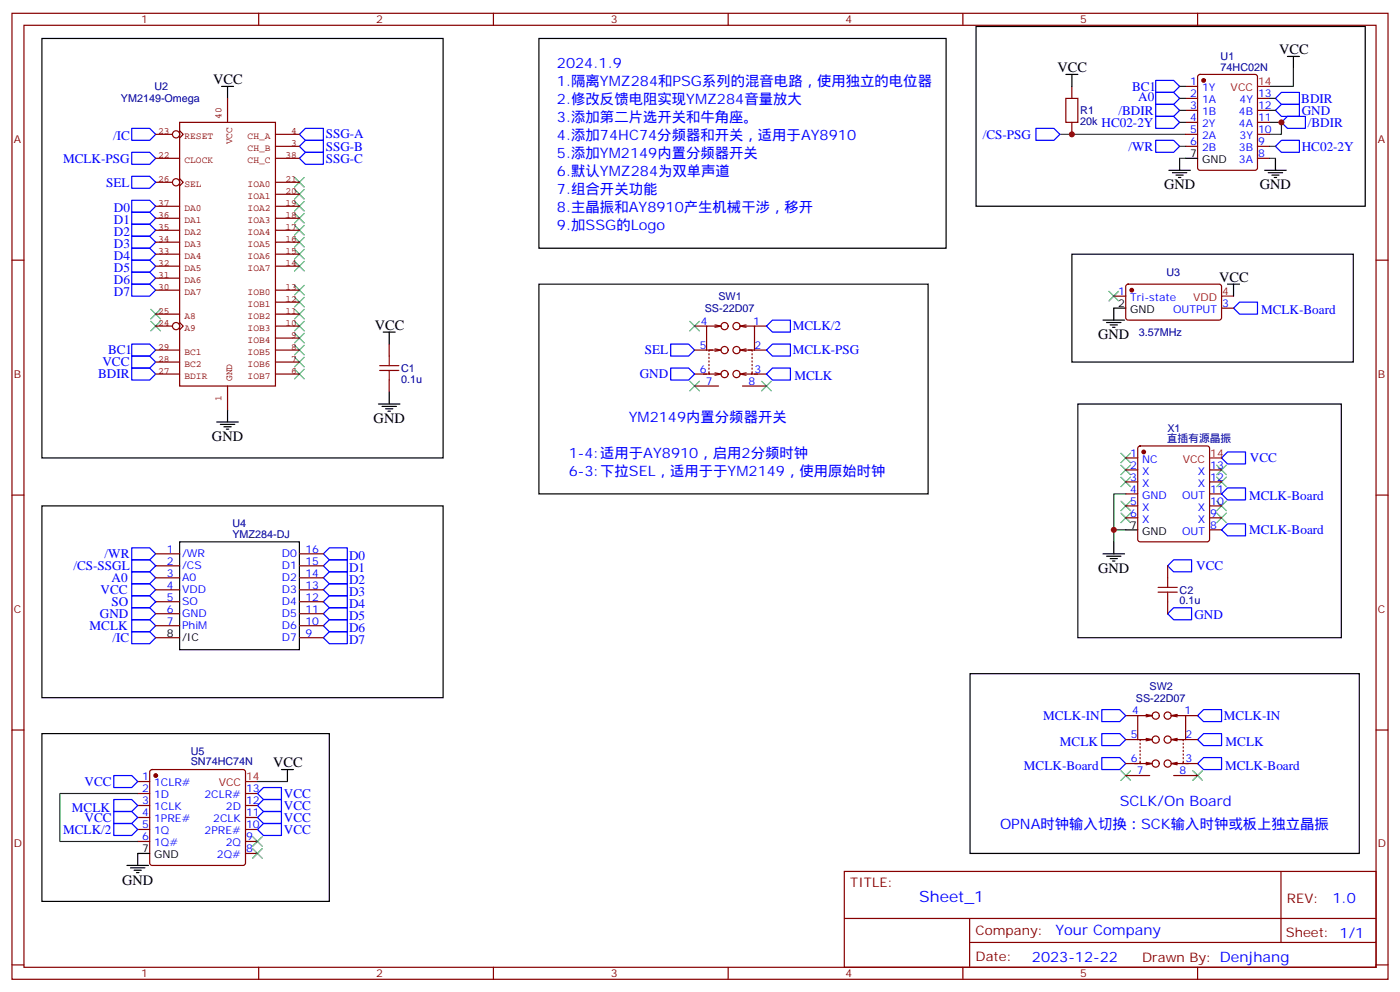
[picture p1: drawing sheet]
<svg xmlns="http://www.w3.org/2000/svg" width="412mm" height="292mm" viewBox="0 0 412 292" stroke-linecap="round" stroke-linejoin="round" font-family="sans-serif">
<g fill="none" stroke="#870000" stroke-width=".35">
<path d="M3.5 3.9h405.4v284.4h-405.4zM7.1 7.4h398.2v277.3h-398.2zM76.2 3.9v3.5M145.3 3.9v3.5M214.5 3.9v3.5M283.6 3.9v3.5M352.8 3.9v3.5M315.7 25.4v3.6M315.7 36v3.5M349.2 25.4h3.6M349.2 29h3.6M349.2 32.5h3.6"/>
<path d="M349.2 36h3.6M349.2 39.5h3.6M353 22.1l.5-.2h16.2l.7 .4v27.1l-.4 .7h-16.5l-.7-.4v-27.1zM370.4 29h3.5M370.4 32.5h3.5M370.4 36h3.5M370.4 39.5h3.5M349.2 43.1h3.6M370.4 43.1h3.5M370.4 46.6h3.5M3.5 76.6h3.6M405.3 76.6h3.6"/>
<path d="M204.6 96h3.5M210.6 95.6l1.8 .4M212.4 96h-4.3v7M212.4 96l-1.8 .3M218 96h4.2v7M218 96l1.8 .3M219.8 95.6l-1.8 .4M222.2 96h3.6M328.1 87.2h3.5M331.8 83.9l.5-.3 27.1 .1 .4 .6v9.5l-.7 .4h-27.1l-.4-.7v-9.2zM359.8 90.7h3.6M114.7 101.3v3.5"/>
<path d="M114.7 111.9v3.5M204.6 103h5.3M204.6 110.1h4.4M204.6 113.6h7.1M208.8 109.4v.7h2.9M208.8 104.1v.4M208.8 105.2v.3M208.8 106.2v.4M208.8 107.3v.3M208.8 108.3v.4M210.6 109.7l1.8 .4-1.8 .4M210.6 102.7l1.8 .3-1.8 .4"/>
<path d="M211.7 103h-2.9v.4M218 103l1.8 .4M218 110.1l1.8 .4M218.7 103h2.8v.4M218.7 113.6h7.1M219.8 102.7l-1.8 .3M219.8 109.7l-1.8 .4M220.5 103h5.3M221.4 110.1h4.4M221.5 109.4v.7h-2.8M221.5 104.1v.4M221.5 105.2v.3"/>
<path d="M221.5 106.2v.4M221.5 107.3v.3M221.5 108.3v.4M331.6 138.3h3.5M331.6 134.8h3.5M335.4 131.5l.4-.2h19.8l.5 .2 .2 .5v26.8l-.2 .5-.5 .2h-19.8l-.5-.2-.2-.5v-26.8zM356.3 138.3h3.5M3.5 145.7h3.6M331.6 141.9h3.5M331.6 145.4h3.5M331.6 148.9h3.5M331.6 152.4h3.5"/>
<path d="M356.3 141.9h3.5M356.3 145.4h3.5M356.3 148.9h3.5M356.3 152.4h3.5M356.3 156h3.5M405.3 145.7h3.6M45.9 163h7M45.9 166.5h7M45.9 170.1h7M45.9 173.6h7M45.9 177.1h7M88.2 163h7"/>
<path d="M88.2 166.5h7M88.2 170.1h7M88.2 173.6h7M88.2 177.1h7M344 166.5v3.6M344 177.1v3.6M45.9 180.7h7M45.9 184.2h7M45.9 187.7h7M88.2 180.7h7M88.2 184.2h7M88.2 187.7h7"/>
<path d="M3.5 214.9h3.6M331.6 210.6h3.5M331.6 217.7h5.3M335.8 218.8v.3M335.8 219.8v.4M337.6 217.3l1.8 .4-1.8 .4M337.6 210.3l1.8 .3M338.7 217.7h-2.9v.4M339.4 210.6h-4.3v7.1M339.4 210.6l-1.8 .4M345 210.6h4.2v7.1M345 210.6l1.8 .4"/>
<path d="M345 217.7l1.8 .4M345.7 217.7h2.8v.4M346.8 210.3l-1.8 .3M346.8 217.3l-1.8 .4M347.5 217.7h5.3M348.5 218.8v.3M348.5 219.8v.4M349.2 210.6h3.6M405.3 214.9h3.6M40.6 230h3.5M40.6 233.6h3.5M40.6 237.1h3.5"/>
<path d="M44.3 226.7l.5-.2h26.8l.5 .2 .2 .5v26.8l-.2 .5-.5 .2h-26.8l-.5-.2-.2-.5v-26.8zM72.3 233.6h3.5M72.3 237.1h3.5M331.6 224.8h4.4M331.6 228.3h7.1M335.8 224v.8h2.9M335.8 220.9v.3M335.8 221.9v.4M335.8 223v.3M337.6 224.4l1.8 .4-1.8 .3M345 224.8l1.8 .3M345.7 228.3h7.1"/>
<path d="M346.8 224.4l-1.8 .4M348.4 224.8h4.4M348.5 224v.8h-2.8M348.5 220.9v.3M348.5 221.9v.4M348.5 223v.3M40.6 240.6h3.5M40.6 244.2h3.5M40.6 247.7h3.5M72.3 240.6h3.5M72.3 244.2h3.5M72.3 247.7h3.5"/>
<path d="M72.3 251.2h3.5M248.7 256.5h156.6v28.2h-156.6zM377.3 256.5v20.9M248.7 270.4h156.5M285.6 277.4h119.6M285.6 270.4v14.1M3.5 284h3.6M76.2 284.7v3.6M145.3 284.7v3.6M214.5 284.7v3.6M283.6 284.7v3.6M352.8 284.7v3.6"/>
<path d="M405.3 284h3.6"/>
<circle cx="213.4" cy="96" r="1.06"/>
<circle cx="217" cy="96" r="1.06"/>
<circle cx="213.4" cy="110.1" r="1.06"/>
<circle cx="213.4" cy="103" r="1.06"/>
<circle cx="217" cy="110.1" r="1.06"/>
<circle cx="217" cy="103" r="1.06"/>
<circle cx="340.4" cy="210.6" r="1.06"/>
<circle cx="340.4" cy="217.7" r="1.06"/>
<circle cx="344" cy="210.6" r="1.06"/>
<circle cx="344" cy="217.7" r="1.06"/>
<circle cx="340.4" cy="224.8" r="1.06"/>
<circle cx="344" cy="224.8" r="1.06"/>
</g>
<path d="M314 29h3.5v7h-3.5zM111.8 109h5.7M111.8 107.6h5.7M114.7 104.8v2.8M114.7 109v2.9M341.1 174.3h5.7M341.1 172.9h5.7M344 170.1v2.8M344 174.3v2.8" fill="none" stroke="#a10000" stroke-width=".35"/>
<g fill="none" stroke="#000" stroke-width=".35">
<path d="M12.3 11.3h118.2v123.5h-118.2zM158.7 11.3h120v61.8h-120zM287.5 7.8h114.7v52.9h-114.7zM379.2 16.6h3.6M381 16.6v3.5M65.3 25.4h3.5M67 25.4v3.6M314 21.9h3.5M315.7 21.9v3.5M344.3 50.1h6.4M345.4 50.8h4.2M346.4 51.5h2.1"/>
<path d="M347.1 52.2h.7M347.5 46.6v3.5M349.2 46.6h3.6M372.5 50.1h6.4M373.6 50.8h4.2M374.6 51.5h2.2M375.4 52.2h.7M375.7 46.6v3.5M315.7 74.8h82.9v31.8h-82.9zM112.9 97.8h3.5M114.7 97.8v3.5M158.7 83.6h114.7v61.8h-114.7z"/>
<path d="M324.9 94.2h6.4M326 94.9h4.2M327 95.6h2.1M327.7 96.3h.7M331.6 90.7h-3.5v3.5M361.6 83.6h3.5M363.4 83.6v3.6M111.5 118.9h6.3M112.5 119.6h4.3M114.7 115.4v3.5M317.5 118.9h77.6v68.8h-77.6zM63.9 124.2h6.3"/>
<path d="M64.9 124.9h4.2M66 125.6h2.1M66.7 126.3h.7M67 120.7v3.5M113.6 120.3h2.1M114.3 121h.7M12.3 148.9h118.2v56.5h-118.2zM52.9 159.5h35.3v31.7h-35.3zM328.1 159.5v3.5M331.6 156h3.5M324.9 163h6.4M326 163.7h4.2"/>
<path d="M327 164.4h2.1M327.7 165.1h.7M285.8 198.3h114.6v52.9h-114.6zM12.3 215.9h84.7v49.4h-84.7zM82.9 226.5h3.5M84.7 226.5v3.5M37.4 254.7h6.3M38.5 255.4h4.2M39.5 256.2h2.1M40.2 256.9h.7M44.1 251.2h-3.5v3.5"/>
</g>
<g fill="none" stroke="#00f" stroke-width=".35">
<path d="M38.8 37.8h5.3l1.8 1.7-1.8 1.8h-5.3zM90 37.8h5.2v3.5h-5.2l-1.8-1.8zM305.2 37.8h5.2l1.8 1.7-1.8 1.8h-5.2zM340.4 27.2h5.3l1.8 1.8-1.8 1.7h-5.3zM340.4 30.7h5.3l1.8 1.8-1.8 1.8h-5.3zM340.4 23.7h5.3l1.8 1.7-1.8 1.8h-5.3zM340.4 34.3h5.3l1.8 1.7-1.8 1.8h-5.3zM375.7 32.5l1.8-1.8h5.3v3.6h-5.3zM377.5 27.2h5.3v3.5h-5.3l-1.8-1.7zM377.5 36l1.7-1.7h5.3v3.5h-5.3zM38.8 58.9h5.3l1.8 1.8-1.8 1.8h-5.3zM38.8 44.8h5.3l1.8 1.8-1.8 1.8h-5.3z"/>
<path d="M38.8 51.9h5.3l1.8 1.8-1.8 1.7h-5.3zM90 41.3h5.2v3.5h-5.2l-1.8-1.7zM90 44.8h5.2v3.6h-5.2l-1.8-1.8zM340.4 41.3h5.3l1.8 1.8-1.8 1.7h-5.3zM377.5 41.3h5.3v3.5h-5.3l-1.8-1.7zM38.8 73.1h5.3l1.8 1.7-1.8 1.8h-5.3zM38.8 76.6h5.3l1.8 1.8-1.8 1.7h-5.3zM38.8 69.5h5.3l1.8 1.8-1.8 1.8h-5.3zM38.8 66h5.3l1.8 1.8-1.8 1.7h-5.3zM38.8 62.5h5.3l1.8 1.7-1.8 1.8h-5.3zM38.8 83.6h5.3l1.8 1.8-1.8 1.8h-5.3zM38.8 80.1h5.3l1.8 1.8-1.8 1.7h-5.3z"/>
<path d="M227.5 94.2h5.3v3.6h-5.3l-1.7-1.8zM365.1 88.9h5.3v3.6h-5.3l-1.7-1.8zM38.8 108.3h5.3l1.8 1.8-1.8 1.8h-5.3zM38.8 101.3h5.3l1.8 1.7-1.8 1.8h-5.3zM38.8 104.8h5.3l1.8 1.8-1.8 1.7h-5.3zM197.6 101.3h5.2l1.8 1.7-1.8 1.8h-5.2zM197.6 108.3h5.2l1.8 1.8-1.8 1.8h-5.2zM227.5 101.3h5.3v3.5h-5.3l-1.7-1.8zM227.5 108.3h5.3v3.6h-5.3l-1.7-1.8zM361.6 133h5.3v3.6h-5.3l-1.8-1.8zM361.6 143.6h5.3v3.5h-5.3l-1.8-1.7zM361.6 154.2h5.3v3.5h-5.3l-1.8-1.7z"/>
<path d="M38.8 161.3h5.3l1.8 1.7-1.8 1.8h-5.3zM38.8 168.3h5.3l1.8 1.8-1.8 1.7h-5.3zM38.8 171.8h5.3l1.8 1.8-1.8 1.8h-5.3zM38.8 178.9h5.3l1.8 1.8-1.8 1.7h-5.3zM38.8 175.4h5.3l1.8 1.7-1.8 1.8h-5.3zM38.8 164.8h5.3l1.8 1.7-1.8 1.8h-5.3zM95.2 177.1l1.8-1.7h5.3v3.5h-5.3zM97 161.3h5.3v3.5h-5.3l-1.8-1.8zM97 164.8h5.3v3.5h-5.3l-1.8-1.8zM97 168.3h5.3v3.5h-5.3l-1.8-1.7zM97 171.8h5.3v3.6h-5.3l-1.8-1.8zM97 178.9h5.3v3.5h-5.3l-1.8-1.7z"/>
<path d="M345.7 164.8h5.3v3.5h-5.3l-1.7-1.8zM38.8 185.9h5.3l1.8 1.8-1.8 1.8h-5.3zM38.8 182.4h5.3l1.8 1.8-1.8 1.7h-5.3zM95.2 184.2l1.8-1.8h5.3v3.5h-5.3zM97 185.9h5.3v3.6h-5.3l-1.8-1.8zM344 180.7l1.7-1.8h5.3v3.5h-5.3zM324.6 215.9h5.2l1.8 1.8-1.8 1.8h-5.2zM324.6 208.9h5.2l1.8 1.7-1.8 1.8h-5.2zM354.5 215.9h5.3v3.6h-5.3l-1.7-1.8zM354.5 208.9h5.3v3.5h-5.3l-1.7-1.8zM33.5 235.3h5.3l1.8 1.8-1.8 1.8h-5.3zM33.5 228.3h5.3l1.8 1.7-1.8 1.8h-5.3z"/>
<path d="M33.5 238.9h5.3l1.8 1.7-1.8 1.8h-5.3zM77.6 238.9h5.3v3.5h-5.3l-1.8-1.8zM77.6 235.3h5.3v3.6h-5.3l-1.8-1.8zM77.6 231.8h5.3v3.5h-5.3l-1.8-1.7zM324.6 223h5.2l1.8 1.8-1.8 1.7h-5.2zM354.5 223h5.3v3.5h-5.3l-1.7-1.7zM33.5 242.4h5.3l1.8 1.8-1.8 1.7h-5.3zM77.6 242.4h5.3v3.5h-5.3l-1.8-1.7z"/>
</g>
<g fill="none" stroke="#3c3" stroke-width=".35">
<path d="M86.8 59.3l2.8 2.8M86.8 55.8l2.8 2.8M86.8 52.2l2.8 2.9M89.6 59.3l-2.8 2.8M89.6 55.8l-2.8 2.8M89.6 52.2l-2.8 2.9M86.8 76.9l2.8 2.9M86.8 73.4l2.8 2.8M86.8 69.9l2.8 2.8M86.8 66.4l2.8 2.8M86.8 62.8l2.8 2.9M89.6 76.9l-2.8 2.9"/>
<path d="M89.6 73.4l-2.8 2.8M89.6 69.9l-2.8 2.8M89.6 66.4l-2.8 2.8M89.6 62.8l-2.8 2.9M44.4 91.1l2.9 2.8M44.4 94.6l2.9 2.8M47.3 94.6l-2.9 2.8M47.3 91.1l-2.9 2.8M86.8 98.1l2.8 2.8M86.8 94.6l2.8 2.8M86.8 91.1l2.8 2.8M86.8 87.5l2.8 2.8"/>
<path d="M86.8 84l2.8 2.8M89.6 98.1l-2.8 2.8M89.6 94.6l-2.8 2.8M89.6 91.1l-2.8 2.8M89.6 87.5l-2.8 2.8M89.6 84l-2.8 2.8M203.2 94.6l2.8 2.8M206 94.6l-2.8 2.8M326.7 85.8l2.8 2.8M329.5 85.8l-2.8 2.8M86.8 108.7l2.8 2.8M86.8 105.2l2.8 2.8"/>
<path d="M86.8 101.6l2.8 2.9M89.6 108.7l-2.8 2.8M89.6 105.2l-2.8 2.8M89.6 101.6l-2.8 2.9M203.2 112.2l2.8 2.8M206 112.2l-2.8 2.8M224.4 112.2l2.8 2.8M227.2 112.2l-2.8 2.8M330.2 136.9l2.8 2.8M330.2 133.4l2.8 2.8M333 136.9l-2.8 2.8M333 133.4l-2.8 2.8"/>
<path d="M358.4 136.9l2.8 2.8M361.2 136.9l-2.8 2.8M330.2 151l2.8 2.8M330.2 147.5l2.8 2.8M330.2 140.4l2.8 2.9M333 151l-2.8 2.8M333 147.5l-2.8 2.8M333 140.4l-2.8 2.9M358.4 140.4l2.8 2.9M358.4 147.5l2.8 2.8M358.4 151l2.8 2.8M361.2 140.4l-2.8 2.9"/>
<path d="M361.2 147.5l-2.8 2.8M361.2 151l-2.8 2.8M330.2 226.9l2.8 2.8M333 226.9l-2.8 2.8M351.4 226.9l2.8 2.8M354.2 226.9l-2.8 2.8M74.4 246.3l2.9 2.8M74.4 249.8l2.9 2.8M77.3 246.3l-2.9 2.8M77.3 249.8l-2.9 2.8"/>
</g>
<g fill="none" stroke="#008700" stroke-width=".35">
<path d="M312.2 39.5h37M347.5 36h1.7M347.5 32.5h1.7M347.5 29h1.7M347.5 25.4h1.7M373.9 36h3.6v3.5h-3.6M373.9 32.5h1.8M373.9 29h1.8M381 20.1v5.3h-7.1M347.5 46.6h1.7M347.5 43.1h1.7M373.9 46.6h1.8"/>
<path d="M373.9 43.1h1.8M328.1 156h3.5M331.6 145.4h-3.5v14.1M40.6 233.6h-23v14.1h23M75.8 230h8.9"/>
</g>
<path d="M370.4 25.4h3.5M359.8 87.2h3.6M356.3 134.8h3.5M72.3 230h3.5" fill="none" stroke="#f00" stroke-width=".35"/>
<g fill="#870000" stroke="#870000" stroke-width=".35">
<circle cx="336.9" cy="133" r=".53"/>
<circle cx="333.4" cy="85.4" r=".53"/>
<circle cx="354.5" cy="23.7" r=".53"/>
<circle cx="45.9" cy="228.3" r=".53"/>
</g>
<g fill="none" stroke="#850000" stroke-width=".35">
<path d="M45.9 39.5h4.9M52.9 36h28.2v77.6h-28.2zM52.9 38.5l1.1 1-1.1 1.1M67 29v7M81.1 39.5h7.1M45.9 53.7h4.9M45.9 46.6h7M52.9 52.6l1.1 1.1-1.1 1M81.1 57.2h7.1M81.1 53.7h7.1M81.1 46.6h7.1M81.1 43.1h7.1"/>
<path d="M45.9 78.4h7M45.9 74.8h7M45.9 71.3h7M45.9 67.8h7M45.9 64.2h7M45.9 60.7h7M81.1 78.4h7.1M81.1 74.8h7.1M81.1 71.3h7.1M81.1 67.8h7.1M81.1 64.2h7.1M81.1 60.7h7.1"/>
<path d="M45.9 96h4.9M45.9 92.5h7M45.9 85.4h7M45.9 81.9h7M52.9 94.9l1.1 1.1-1.1 1M81.1 96h7.1M81.1 92.5h7.1M81.1 88.9h7.1M81.1 85.4h7.1M81.1 99.5h7.1M45.9 110.1h7M45.9 106.6h7"/>
<path d="M45.9 103h7M67 113.6v7.1M81.1 110.1h7.1M81.1 106.6h7.1M81.1 103h7.1"/>
<circle cx="51.9" cy="39.5" r="1.06"/>
<circle cx="51.9" cy="53.7" r="1.06"/>
<circle cx="51.9" cy="96" r="1.06"/>
</g>
<g fill="#c00">
<circle cx="315.7" cy="39.5" r=".88"/>
<circle cx="377.5" cy="36" r=".88"/>
<circle cx="328.1" cy="156" r=".88"/>
</g>
<text font-size="4.6" fill="#00f" x="270.8" y="265.5">Sheet_1</text>
<g font-size="4.2">
<text x="376.8" y="15.9">VCC</text>
<text x="311.5" y="21.2">VCC</text>
<text x="62.8" y="24.7">VCC</text>
<text x="342.9" y="55.8">GND</text>
<text x="371.1" y="55.8">GND</text>
<text x="359.1" y="82.9">VCC</text>
<text x="110.4" y="97">VCC</text>
<text x="323.5" y="99.9">GND</text>
<text x="110.1" y="124.6">GND</text>
<text x="62.4" y="129.9">GND</text>
<text x="323.5" y="168.7">GND</text>
<text x="80.4" y="225.8">VCC</text>
<text x="36" y="260.4">GND</text>
</g>
<g font-size="4.2" fill="#00f">
<text x="164" y="20.1">2024.1.9</text>
<text x="164" y="25.4">1.隔离YMZ284和PSG系列的混音电路，使用独立的电位器</text>
<text x="164" y="30.7">2.修改反馈电阻实现YMZ284音量放大</text>
<text x="164" y="36">3.添加第二片选开关和牛角座。</text>
<text x="164" y="41.3">4.添加74HC74分频器和开关，适用于AY8910</text>
<text x="164" y="46.6">5.添加YM2149内置分频器开关</text>
<text x="164" y="51.9">6.默认YMZ284为双单声道</text>
<text x="164" y="57.2">7.组合开关功能</text>
<text x="164" y="62.5">8.主晶振和AY8910产生机械干涉，移开</text>
<text x="164" y="67.8">9.加SSG的Logo</text>
<text x="185.2" y="124.2">YM2149内置分频器开关</text>
<text x="167.6" y="134.8">1-4:适用于AY8910，启用2分频时钟</text>
<text x="167.6" y="140.1">6-3:下拉SEL，适用于于YM2149，使用原始时钟</text>
<text x="329.8" y="237.1">SCLK/On Board</text>
<text x="294.6" y="244.2">OPNA时钟输入切换：SCK输入时钟或板上独立晶振</text>
<text x="392.5" y="265.8">1.0</text>
<text x="310.9" y="275.3">Your Company</text>
<text x="304" y="283.1">2023-12-22</text>
</g>
<g font-size="3.9" fill="#00f">
<text x="333.5" y="26.7">BC1</text>
<text x="335.3" y="29.7">A0</text>
<text x="329.4" y="33.7">/BDIR</text>
<text x="383.3" y="30.2">BDIR</text>
<text x="383.5" y="33.8">GND</text>
<text x="33.3" y="41.3">/IC</text>
<text x="96" y="40.8">SSG-A</text>
<text x="289.5" y="40.9">/CS-PSG</text>
<text x="324.5" y="37.3">HC02-2Y</text>
<text x="385.2" y="37.3">/BDIR</text>
<text x="18.6" y="47.9">MCLK-PSG</text>
<text x="96" y="44.3">SSG-B</text>
<text x="96" y="47.9">SSG-C</text>
<text x="332.4" y="44.3">/WR</text>
<text x="383.5" y="44.3">HC02-2Y</text>
<text x="31.2" y="54.9">SEL</text>
<text x="33.5" y="62.5">D0</text>
<text x="33.5" y="69.5">D2</text>
<text x="33.5" y="66">D1</text>
<text x="33.5" y="76.6">D4</text>
<text x="33.5" y="73.1">D3</text>
<text x="33.5" y="83.6">D6</text>
<text x="33.5" y="80.1">D5</text>
<text x="33.5" y="87.2">D7</text>
<text x="371.5" y="92.5">MCLK-Board</text>
<text x="233.5" y="97.2">MCLK/2</text>
<text x="30.2" y="107.8">VCC</text>
<text x="31.8" y="104.3">BC1</text>
<text x="190" y="104.3">SEL</text>
<text x="233.5" y="104.3">MCLK-PSG</text>
<text x="28.9" y="111.4">BDIR</text>
<text x="188.5" y="111.4">GND</text>
<text x="234" y="111.9">MCLK</text>
<text x="368.2" y="136.1">VCC</text>
<text x="367.9" y="147.1">MCLK-Board</text>
<text x="368" y="157.2">MCLK-Board</text>
<text x="21.6" y="167.8">/CS-SSGL</text>
<text x="30.8" y="164.3">/WR</text>
<text x="102.8" y="164.8">D0</text>
<text x="352.4" y="167.8">VCC</text>
<text x="32.8" y="171.3">A0</text>
<text x="102.8" y="168.3">D1</text>
<text x="102.8" y="171.8">D2</text>
<text x="29.6" y="174.9">VCC</text>
<text x="32.9" y="178.4">SO</text>
<text x="102.8" y="178.9">D4</text>
<text x="102.8" y="175.4">D3</text>
<text x="26.4" y="185.4">MCLK</text>
<text x="29.4" y="181.9">GND</text>
<text x="102.8" y="182.4">D5</text>
<text x="102.8" y="185.9">D6</text>
<text x="351.8" y="182.1">GND</text>
<text x="33.2" y="189">/IC</text>
<text x="102.8" y="189.5">D7</text>
<text x="307.3" y="211.9">MCLK-IN</text>
<text x="360.5" y="211.9">MCLK-IN</text>
<text x="312.2" y="219.5">MCLK</text>
<text x="361" y="219.5">MCLK</text>
<text x="301.6" y="226.5">MCLK-Board</text>
<text x="360.9" y="226.5">MCLK-Board</text>
<text x="24.9" y="231.3">VCC</text>
<text x="21.2" y="238.9">MCLK</text>
<text x="83.6" y="238.4">VCC</text>
<text x="83.6" y="234.8">VCC</text>
<text x="18.6" y="245.4">MCLK/2</text>
<text x="24.9" y="241.9">VCC</text>
<text x="83.6" y="241.9">VCC</text>
<text x="83.6" y="245.4">VCC</text>
</g>
<g font-size="3.9" fill="#800">
<text x="250.5" y="261.1">TITLE:</text>
<text x="379.1" y="265.8">REV:</text>
<text x="287.4" y="275.3">Company:</text>
<text x="378.7" y="275.9">Sheet: 1/1</text>
<text x="287.4" y="283">Date:</text>
<text x="336.4" y="283.1">Drawn By: Denjhang</text>
</g>
<g font-size="3.2" fill="#800">
<text x="41.6" y="6.9">1</text>
<text x="110.8" y="6.9">2</text>
<text x="179.9" y="6.9">3</text>
<text x="249.1" y="6.9">4</text>
<text x="318.2" y="6.9">5</text>
<text x="4.1" y="42">A</text>
<text x="405.9" y="42">A</text>
<text x="4.1" y="111.2">B</text>
<text x="405.9" y="111.2">B</text>
<text x="4.1" y="180.3">C</text>
<text x="405.9" y="180.3">C</text>
<text x="4.1" y="249.4">D</text>
<text x="405.9" y="249.4">D</text>
<text x="41.6" y="287.7">1</text>
<text x="110.8" y="287.7">2</text>
<text x="179.9" y="287.7">3</text>
<text x="249.1" y="287.7">4</text>
<text x="318.2" y="287.7">5</text>
</g>
<g font-size="3.2" fill="#000080">
<text x="359.6" y="17.6">U1</text>
<text x="359.6" y="20.8">74HC02N</text>
<text x="45.5" y="26.6">U2</text>
<text x="35.6" y="30.1">YM2149-Omega</text>
<text x="318.2" y="33.6">R1</text>
<text x="318.2" y="36.8">20k</text>
<text x="343.6" y="81.3">U3</text>
<text x="211.6" y="88.3">SW1</text>
<text x="207.6" y="91.8">SS-22D07</text>
<text x="335.5" y="98.9">3.57MHz</text>
<text x="118.2" y="112.6">0.1u</text>
<text x="118.2" y="109.5">C1</text>
<text x="343.7" y="130.2">直插有源晶振</text>
<text x="343.9" y="127.1">X1</text>
<text x="68.4" y="155.2">U4</text>
<text x="68.4" y="158.4">YMZ284-DJ</text>
<text x="347.5" y="177.9">0.1u</text>
<text x="347.5" y="174.7">C2</text>
<text x="338.6" y="203">SW2</text>
<text x="334.6" y="206.5">SS-22D07</text>
<text x="56.2" y="225.3">SN74HC74N</text>
<text x="56.2" y="222.1">U5</text>
</g>
<g font-size="3.2" fill="#00f">
<text x="350.6" y="25.1">1</text>
<text x="350.6" y="28.6">2</text>
<text x="354.1" y="26.8">1Y</text>
<text x="370.6" y="28.6">13</text>
<text x="350.6" y="32.1">3</text>
<text x="350.6" y="35.7">4</text>
<text x="354.1" y="30.4">1A</text>
<text x="354.1" y="33.9">1B</text>
<text x="364.9" y="33.9">4B</text>
<text x="365.1" y="30.4">4Y</text>
<text x="370.6" y="35.7">11</text>
<text x="370.6" y="32.1">12</text>
<text x="350.6" y="39.2">5</text>
<text x="354.1" y="37.4">2Y</text>
<text x="354.1" y="41">2A</text>
<text x="364.9" y="37.4">4A</text>
<text x="365.1" y="41">3Y</text>
<text x="370.6" y="39.2">10</text>
<text x="350.6" y="42.7">6</text>
<text x="354.1" y="44.5">2B</text>
<text x="364.9" y="44.5">3B</text>
<text x="370.6" y="46.2">8</text>
<text x="370.6" y="42.7">9</text>
<text x="364.9" y="48">3A</text>
<text x="329.4" y="86.8">1</text>
<text x="332.9" y="88.6">Tri-state</text>
<text x="206.5" y="95.6">4</text>
<text x="221.9" y="95.6">1</text>
<text x="345.6" y="92.1">OUTPUT</text>
<text x="360" y="90.3">3</text>
<text x="206.1" y="102.7">5</text>
<text x="222.2" y="102.7">2</text>
<text x="206.1" y="109.7">6</text>
<text x="207.9" y="113.3">7</text>
<text x="220.5" y="113.3">8</text>
<text x="222.2" y="109.7">3</text>
<text x="332.9" y="138">2</text>
<text x="332.9" y="134.4">1</text>
<text x="336.4" y="136.2">NC</text>
<text x="356.5" y="138">13</text>
<text x="332.9" y="141.5">3</text>
<text x="336.4" y="143.3">X</text>
<text x="336.4" y="139.7">X</text>
<text x="352.8" y="139.7">X</text>
<text x="352.8" y="143.3">X</text>
<text x="356.5" y="141.5">12</text>
<text x="332.9" y="148.6">5</text>
<text x="332.9" y="145">4</text>
<text x="336.4" y="146.8">GND</text>
<text x="348.2" y="146.8">OUT</text>
<text x="356.5" y="145">11</text>
<text x="356.5" y="148.6">10</text>
<text x="332.9" y="152.1">6</text>
<text x="336.4" y="153.8">X</text>
<text x="336.4" y="150.3">X</text>
<text x="352.8" y="150.3">X</text>
<text x="352.8" y="153.8">X</text>
<text x="356.5" y="152.1">9</text>
<text x="356.5" y="155.6">8</text>
<text x="348.2" y="157.4">OUT</text>
<text x="49.1" y="162.7">1</text>
<text x="49.1" y="166.2">2</text>
<text x="53.6" y="164.1">/WR</text>
<text x="53.6" y="167.6">/CS</text>
<text x="83" y="164.1">D0</text>
<text x="83" y="167.6">D1</text>
<text x="90" y="162.7">16</text>
<text x="90" y="166.2">15</text>
<text x="49.1" y="169.7">3</text>
<text x="49.1" y="173.2">4</text>
<text x="53.6" y="171.1">A0</text>
<text x="83" y="171.1">D2</text>
<text x="90" y="169.7">14</text>
<text x="90" y="173.2">13</text>
<text x="49.1" y="176.8">5</text>
<text x="53.6" y="174.7">VDD</text>
<text x="53.6" y="178.2">SO</text>
<text x="83" y="174.7">D3</text>
<text x="83" y="178.2">D4</text>
<text x="90" y="176.8">12</text>
<text x="49.1" y="180.3">6</text>
<text x="49.1" y="183.8">7</text>
<text x="53.6" y="181.7">GND</text>
<text x="53.6" y="185.2">PhiM</text>
<text x="83" y="181.7">D5</text>
<text x="83" y="185.2">D6</text>
<text x="90" y="180.3">11</text>
<text x="90" y="183.8">10</text>
<text x="83" y="188.8">D7</text>
<text x="90" y="187.4">9</text>
<text x="333.5" y="210.3">4</text>
<text x="348.9" y="210.3">1</text>
<text x="333.1" y="217.3">5</text>
<text x="349.2" y="217.3">2</text>
<text x="333.1" y="224.4">6</text>
<text x="334.9" y="227.9">7</text>
<text x="347.5" y="227.9">8</text>
<text x="349.2" y="224.4">3</text>
<text x="41.9" y="229.7">1</text>
<text x="41.9" y="233.2">2</text>
<text x="45.4" y="231.5">1CLR#</text>
<text x="72.5" y="233.2">13</text>
<text x="41.9" y="236.7">3</text>
<text x="45.4" y="235">1D</text>
<text x="45.4" y="238.5">1CLK</text>
<text x="60.2" y="235">2CLR#</text>
<text x="66.6" y="238.5">2D</text>
<text x="72.5" y="236.7">12</text>
<text x="41.9" y="240.3">4</text>
<text x="41.9" y="243.8">5</text>
<text x="45.4" y="242">1PRE#</text>
<text x="45.4" y="245.6">1Q</text>
<text x="60.3" y="245.6">2PRE#</text>
<text x="62.8" y="242">2CLK</text>
<text x="72.5" y="243.8">10</text>
<text x="72.5" y="240.3">11</text>
<text x="41.9" y="247.3">6</text>
<text x="45.4" y="249.1">1Q#</text>
<text x="66.5" y="249.1">2Q</text>
<text x="72.5" y="250.9">8</text>
<text x="72.5" y="247.3">9</text>
<text x="63.9" y="252.6">2Q#</text>
</g>
<g font-size="3.2" fill="#f00">
<text x="362.5" y="26.8">VCC</text>
<text x="370.6" y="25.1">14</text>
<text x="351.5" y="88.6">VDD</text>
<text x="360" y="86.8">4</text>
<text x="348.4" y="136.2">VCC</text>
<text x="356.5" y="134.4">14</text>
<text x="64.4" y="231.5">VCC</text>
<text x="72.5" y="229.7">14</text>
</g>
<g font-size="3.2">
<text x="350.6" y="46.2">7</text>
<text x="354.1" y="48">GND</text>
<text x="329.4" y="90.3">2</text>
<text x="332.9" y="92.1">GND</text>
<text x="332.9" y="155.6">7</text>
<text x="336.4" y="157.4">GND</text>
<text x="49.1" y="187.4">8</text>
<text x="53.6" y="188.8">/IC</text>
<text x="41.9" y="250.9">7</text>
<text x="45.4" y="252.6">GND</text>
</g>
<g font-size="2.8" fill="#840000">
<text x="65.2" y="35" transform="rotate(-90 65.2 35)">40</text>
<text x="46.6" y="39.5">23</text>
<text x="54.3" y="40.9">RESET</text>
<text x="73" y="40.9">CH_A</text>
<text x="85.8" y="39.5">4</text>
<text x="46.6" y="46.6">22</text>
<text x="54.3" y="47.9">CLOCK</text>
<text x="68.4" y="42.5" transform="rotate(-90 68.4 42.5)">VCC</text>
<text x="73" y="44.4">CH_B</text>
<text x="73" y="47.9">CH_C</text>
<text x="84.1" y="46.6">38</text>
<text x="85.8" y="43">3</text>
<text x="46.6" y="53.6">26</text>
<text x="84.1" y="53.6">21</text>
<text x="54.3" y="55">SEL</text>
<text x="73" y="58.5">IOA1</text>
<text x="73" y="55">IOA0</text>
<text x="84.1" y="57.1">20</text>
<text x="46.6" y="64.2">36</text>
<text x="46.6" y="60.7">37</text>
<text x="54.3" y="65.6">DA1</text>
<text x="54.3" y="62">DA0</text>
<text x="73" y="65.6">IOA3</text>
<text x="73" y="62">IOA2</text>
<text x="84.1" y="64.2">18</text>
<text x="84.1" y="60.7">19</text>
<text x="46.6" y="71.3">34</text>
<text x="46.6" y="67.7">35</text>
<text x="54.3" y="69.1">DA2</text>
<text x="73" y="69.1">IOA4</text>
<text x="84.1" y="71.3">16</text>
<text x="84.1" y="67.7">17</text>
<text x="46.6" y="74.8">33</text>
<text x="54.3" y="76.1">DA4</text>
<text x="54.3" y="72.6">DA3</text>
<text x="73" y="76.1">IOA6</text>
<text x="73" y="72.6">IOA5</text>
<text x="84.1" y="74.8">15</text>
<text x="46.6" y="81.8">31</text>
<text x="46.6" y="78.3">32</text>
<text x="54.3" y="83.2">DA6</text>
<text x="54.3" y="79.7">DA5</text>
<text x="73" y="79.7">IOA7</text>
<text x="84.1" y="78.3">14</text>
<text x="46.6" y="85.4">30</text>
<text x="54.3" y="86.7">DA7</text>
<text x="73" y="86.7">IOB0</text>
<text x="84.1" y="88.9">12</text>
<text x="84.1" y="85.4">13</text>
<text x="46.6" y="96">24</text>
<text x="46.6" y="92.4">25</text>
<text x="54.3" y="93.8">A8</text>
<text x="73" y="93.8">IOB2</text>
<text x="73" y="90.3">IOB1</text>
<text x="84.1" y="96">10</text>
<text x="84.1" y="92.4">11</text>
<text x="54.3" y="97.3">A9</text>
<text x="73" y="97.3">IOB3</text>
<text x="73" y="100.8">IOB4</text>
<text x="85.8" y="99.5">9</text>
<text x="46.6" y="106.5">28</text>
<text x="46.6" y="103">29</text>
<text x="54.3" y="107.9">BC2</text>
<text x="54.3" y="104.4">BC1</text>
<text x="73" y="107.9">IOB6</text>
<text x="73" y="104.4">IOB5</text>
<text x="85.8" y="106.5">7</text>
<text x="85.8" y="103">8</text>
<text x="46.6" y="110.1">27</text>
<text x="54.3" y="111.4">BDIR</text>
<text x="68.4" y="112.2" transform="rotate(-90 68.4 112.2)">GND</text>
<text x="73" y="111.4">IOB7</text>
<text x="85.8" y="110.1">6</text>
<text x="65.2" y="118.1" transform="rotate(-90 65.2 118.1)">1</text>
</g>
</svg>
